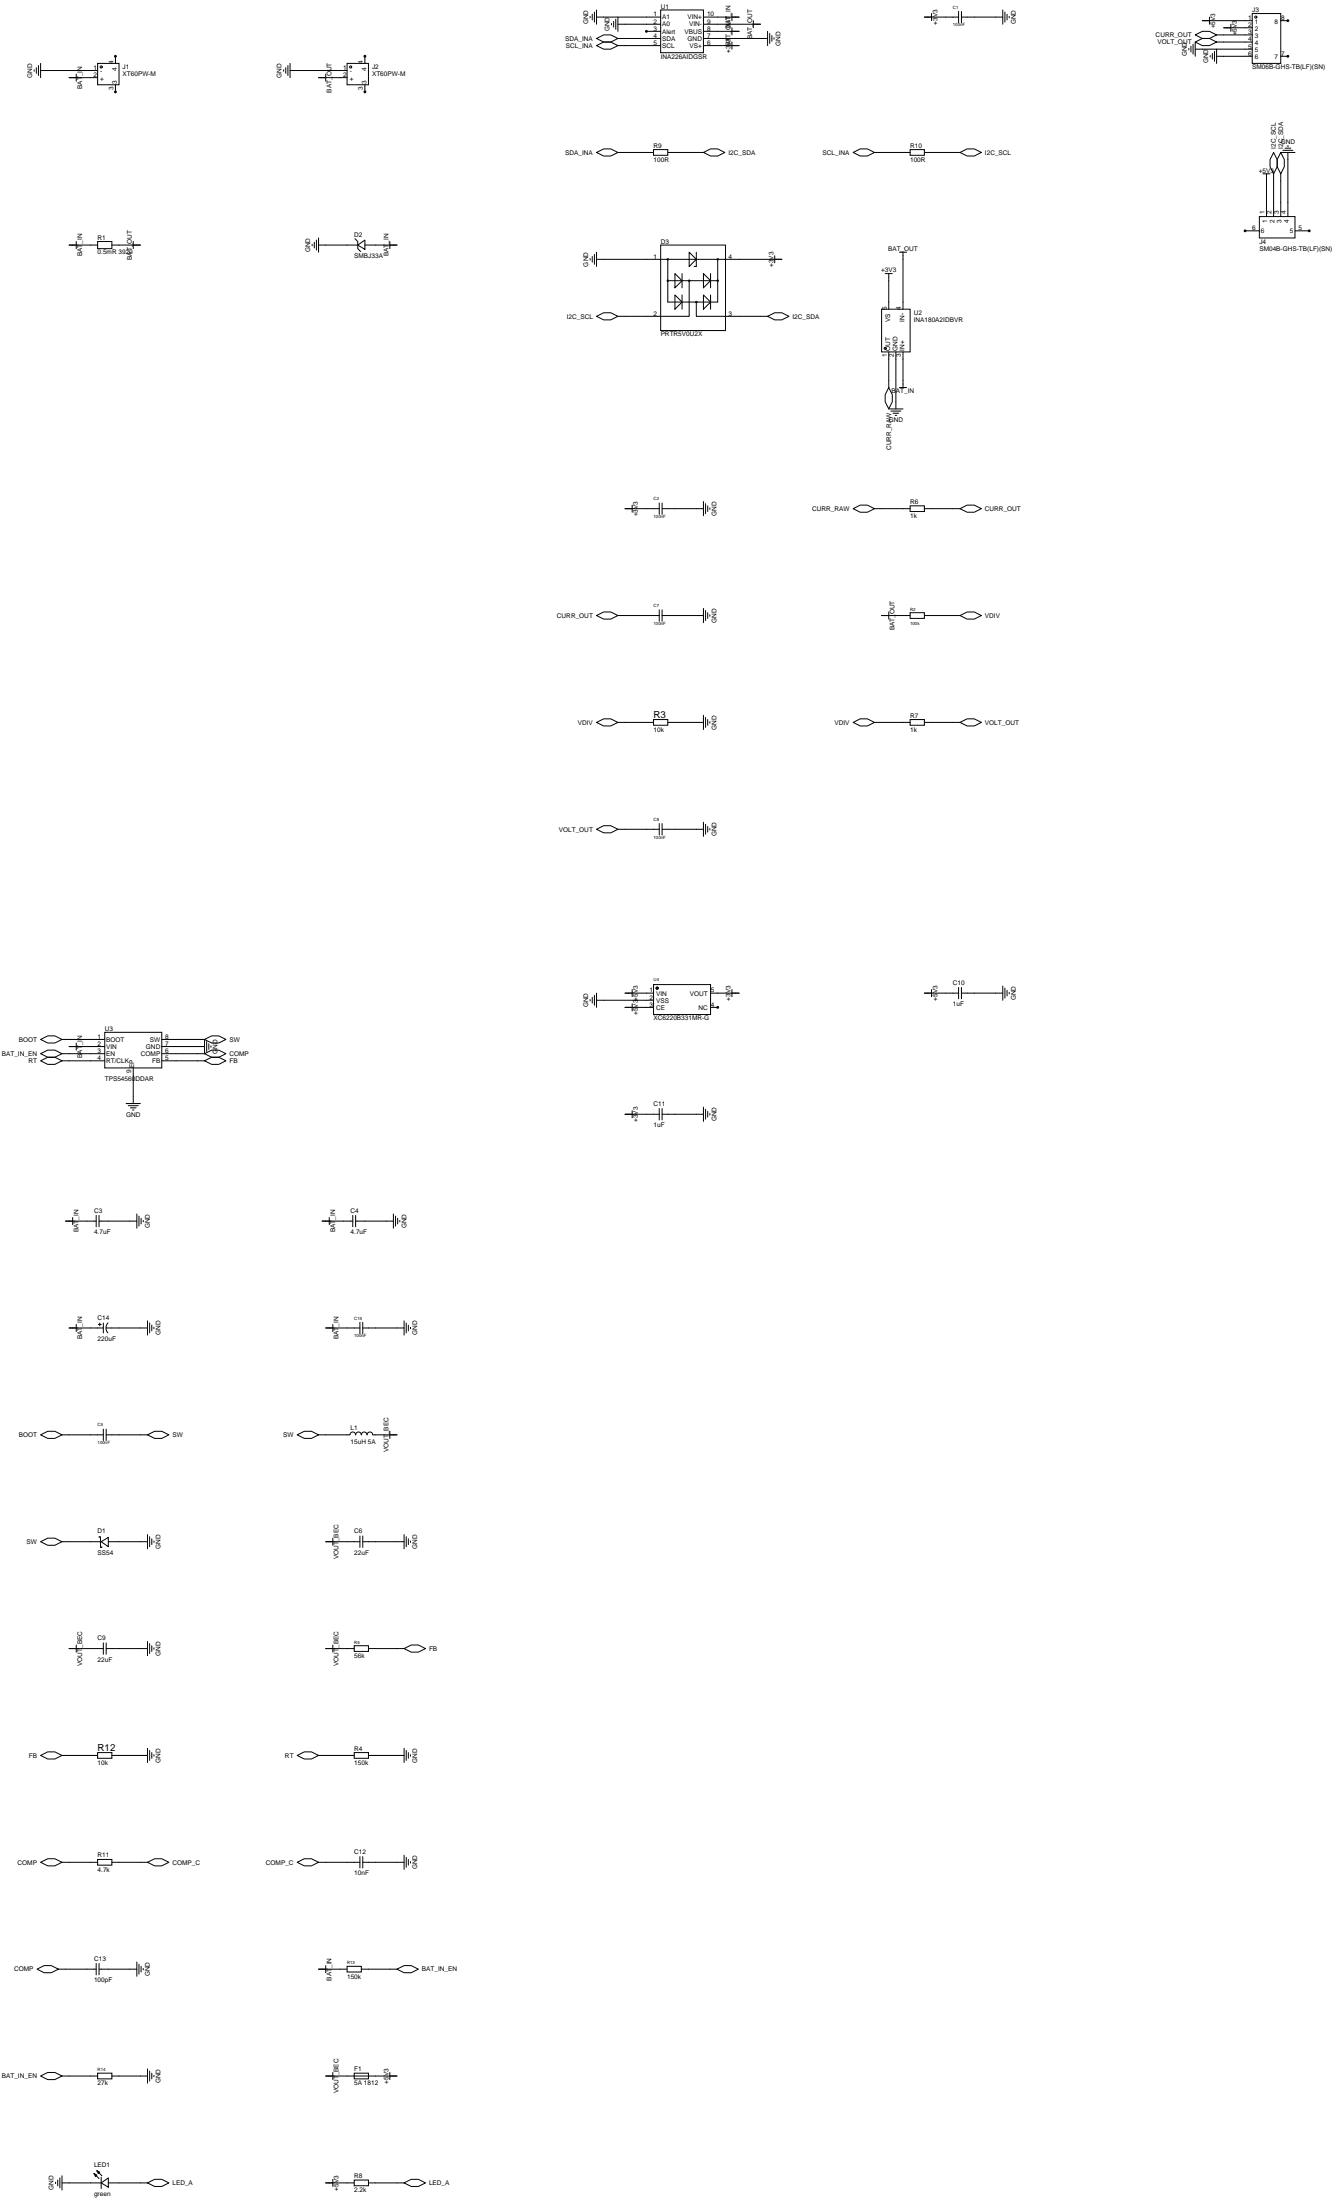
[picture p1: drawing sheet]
<svg xmlns="http://www.w3.org/2000/svg" width="475mm" height="784mm" viewBox="0 0 475 784" stroke-linecap="round" stroke-linejoin="round" font-family="sans-serif">
<g fill="none" stroke="#000" stroke-width=".36">
<path d="M210.3 5.8v.6M211.1 5.1v2M211.8 4.3v3.6M212.6 16.3l2.5-1.3h2.6l2.5 1.3-2.5 1.2h-2.6zM212.6 13.7l2.5-1.3h2.6l2.5 1.3-2.5 1.3h-2.6zM212.6 6.1h22.9M212.6 3.6v5M217.9 8.4v.5M218.7 7.6v2.1M219.4 6.9v3.5M220.2 8.6h15.3M220.2 13.7h15.3"/>
<path d="M220.2 16.3h15.3M220.2 6.1v5.1M230.4 11.2h5.1M235.5 3.6h15.2v15.2h-15.2zM250.7 6.1h12.7M250.7 8.6h20.3M250.7 11.2h12.7M250.7 13.7h22.9M250.7 16.3h12.7M260.9 4.8v2.6M260.9 9.9v2.5M260.9 15v2.5"/>
<path d="M268.5 7.4v2.5M273.6 11.2v5.1M274.3 11.9v3.6M275.1 12.7v2M275.8 13.5v.5M329.4 6.1h12.2M332 4.8v2.6M341.6 4.1v4M342.6 6.1h14.8M342.6 4.1v4M357.4 3.6v5M358.1 4.3v3.6"/>
<path d="M358.9 5.1v2M359.7 5.8v.6M423.7 17.3v.5M424.4 16.5v2M425.2 15.7v3.6M426 15l2.5-1.3h2.5l2.6 1.3-2.6 1.3h-2.5zM426 12.4l2.5-1.2h2.5l2.6 1.2-2.6 1.3h-2.5zM426 17.5h20.3M426 15v5.1M428.5 7.4h17.8M431 6.1v2.5M431.3 19.8v.5"/>
<path d="M432 19.1v2M432.8 18.3v3.5M433.6 12.4h12.7M433.6 15h12.7M433.6 17.5v5.1M436.1 9.9h10.2M438.7 8.6v2.6M446.3 4.8h10.1v17.8h-10.1zM456.4 7.4h2.6M12.2 24.9v.5M12.9 24.1v2.1M13.7 23.4v3.5"/>
<path d="M14.5 25.1h20.3M14.5 22.6v5.1M24.6 27.7h10.2M27.2 26.4v2.6M34.8 22.6h7.6v7.6h-7.6zM41.1 20.1v2.5M41.1 30.2v2.6M101.1 24.9v.5M101.8 24.1v2.1M102.6 23.4v3.5M103.4 25.1h20.3M103.4 22.6v5.1"/>
<path d="M113.5 27.7h10.2M116.1 26.4v2.6M123.7 22.6h7.6v7.6h-7.6zM130 20.1v2.5M130 30.2v2.6M433.6 20.1h12.7M456.4 20.1h2.6M212.6 54.4l2.5-1.3h2.6l2.5 1.3-2.5 1.2h-2.6zM220.2 54.4h12.7M232.9 53.3h5.1v2.1h-5.1zM238 54.4h12.7M250.7 54.4l2.5-1.3h2.6l2.5 1.3-2.5 1.2h-2.6z"/>
<path d="M304 54.4l2.6-1.3h2.5l2.6 1.3-2.6 1.2h-2.5zM311.7 54.4h12.7M324.4 53.3h5v2.1h-5zM329.4 54.4h12.7M342.1 54.4l2.6-1.3h2.5l2.6 1.3-2.6 1.2h-2.5zM453.9 54.4l1.3 2.5v2.5l-1.3 2.6-1.3-2.6v-2.5zM456.4 54.4l1.3 2.5v2.5l-1.3 2.6-1.2-2.6v-2.5zM456.4 54.4h5.1M457.2 53.6h3.5M458 52.8h2M458.7 52.1h.5M459 54.4v22.8"/>
<path d="M448.8 77.2h12.7v7.6h-12.7zM450.1 62h2.5M451.4 62v15.2M453.9 62v15.2M456.4 62v15.2M24.6 87.4h10.2M27.2 86.1v2.5M34.8 86.1h5.1v2.5h-5.1zM39.9 87.4h10.1M47.5 86.1v2.5M111.2 87.1v.5M112 86.4v2"/>
<path d="M112.8 85.6v3.6M113.5 87.4h14M113.5 84.8v5.1M126.5 85.1l1 1v2.5l1 1.1M127.5 87.4l2.5-1.8v3.3zM130 87.4h11.5M138.9 86.1v2.5M210.3 92.2v.5M211.1 91.4v2.1M211.8 90.7v3.5M212.6 89.9v5.1M212.6 92.5h66"/>
<path d="M235.5 87.4h23.1v30.5h-23.1zM238 92.5v15.2h17.8v-15.2M240.5 97.5l2.6 2.6-2.6 2.5zM243.1 97.5v5.1M245.6 89.9l2.6 2.6-2.6 2.5zM248.2 89.9v5.1h-.8M250.7 97.5l2.5 2.6-2.5 2.5zM253.2 97.5v5.1M276.1 91.2v2.5M315.5 97.5h2.5M316.7 97.5v12.7M320.5 89.9h2.6"/>
<path d="M321.8 89.9v20.3M443.7 82.3h5.1M461.5 82.3h5.1M212.6 112.8l2.5-1.3h2.6l2.5 1.3-2.5 1.2h-2.6zM238 100.1h17.8M240.5 105.2l2.6 2.5-2.6 2.5zM243.1 105.2v5M245.6 100.1v12.7h-25.4M248.2 107.7v5.1h25.4M250.7 105.2l2.5 2.5-2.5 2.5zM253.2 105.2v5M273.6 112.8l2.5-1.3h2.5l2.6 1.3-2.6 1.2h-2.5z"/>
<path d="M314.2 110.2h10.2v15.3h-10.2zM316.7 138.2l1.3 2.5v2.6l-1.3 2.5-1.2-2.5v-2.6zM316.7 125.5v12.7M319.3 125.5v20.3M320.5 138.2h2.6M321.8 125.5v12.7M316.7 145.8h5.1M317.5 146.6h3.5M318.3 147.3h2M319 148.1h.5M234.9 179.3v4.1M236 179.3v4.1"/>
<path d="M250.7 178.8v5.1M251.5 179.6v3.5M222.8 181.4h12.1M225.3 180.1v2.5M236 181.4h14.7M252.2 180.3v2.1M253 181.1v.5M304 181.4l2.6-1.3h2.5l2.6 1.3-2.6 1.2h-2.5zM311.7 181.4h12.7M324.4 180.3h5v2.1h-5zM329.4 181.4h12.7M342.1 181.4l2.6-1.3h2.5l2.6 1.3-2.6 1.2h-2.5z"/>
<path d="M212.6 219.5l2.5-1.3h2.6l2.5 1.3-2.5 1.2h-2.6zM220.2 219.5h14.7M234.9 217.4v4.1M236 217.4v4.1M236 219.5h14.7M250.7 216.9v5.1M251.5 217.7v3.5M252.2 218.4v2.1M253 219.2v.5M314.2 219.5h10.2M316.7 218.2v2.5M324.4 218.4h5v2.1h-5z"/>
<path d="M329.4 219.5h12.7M342.1 219.5l2.6-1.3h2.5l2.6 1.3-2.6 1.2h-2.5zM212.6 257.6l2.5-1.3h2.6l2.5 1.3-2.5 1.2h-2.6zM220.2 257.6h12.7M232.9 256.5h5.1v2.1h-5.1zM238 257.6h12.7M250.7 255v5.1M251.5 255.8v3.5M252.2 256.5v2.1M253 257.3v.5M304 257.6l2.6-1.3h2.5l2.6 1.3-2.6 1.2h-2.5zM311.7 257.6h12.7"/>
<path d="M324.4 256.5h5v2.1h-5zM329.4 257.6h12.7M342.1 257.6l2.6-1.3h2.5l2.6 1.3-2.6 1.2h-2.5zM212.6 295.7l2.5-1.3h2.6l2.5 1.3-2.5 1.2h-2.6zM220.2 295.7h14.7M234.9 293.6v4.1M236 293.6v4.1M236 295.7h14.7M250.7 293.1v5.1M251.5 293.9v3.5M252.2 294.6v2.1M253 295.4v.5"/>
<path d="M210.3 356.4v.5M211.1 355.6v2M211.8 354.8v3.6M212.6 354.1v5.1M212.6 356.6h20.3M222.8 354.1h10.1M222.8 359.2h10.1M225.3 352.8v2.5M225.3 357.9v2.5M232.9 351h20.3v10.7h-20.3zM253.2 354.1h10.2M253.2 359.2h2.6"/>
<path d="M260.9 352.8v2.5M329.4 354.1h12.2M332 352.8v2.5M341.6 352v4.1M342.6 352v4.1M342.6 354.1h14.8M357.4 351.5v5.1M358.1 352.3v3.6M358.9 353.1v2M359.7 353.8v.5M14.5 378.2l2.5-1.3h2.6l2.5 1.3-2.5 1.3h-2.6zM14.5 375.7l2.5-1.3h2.6l2.5 1.3-2.5 1.2h-2.6z"/>
<path d="M14.5 370.6l2.5-1.3h2.6l2.5 1.3-2.5 1.3h-2.6zM22.1 370.6h15.2M22.1 375.7h15.2M22.1 378.2h15.2M24.6 373.1h12.7M27.2 371.9v2.5M37.3 368h20.4v12.7h-20.4zM57.7 370.6h15.2M57.7 373.1h15.2M57.7 375.7h15.2M57.7 378.2h15.2M72.9 378.2l2.5-1.3h2.6l2.5 1.3-2.5 1.3h-2.6z"/>
<path d="M72.9 375.7l2.5-1.3h2.6l2.5 1.3-2.5 1.2h-2.6zM72.9 370.6l2.5-1.3h2.6l2.5 1.3-2.5 1.3h-2.6zM72.9 370.6v5.1M73.7 371.3v3.6M74.4 372.1v2M75.2 372.9v.5M45 393.4h5M45.7 394.2h3.6M46.5 395h2M47.2 395.7h.5M47.5 380.7v12.7M222.8 397.3h12.1"/>
<path d="M225.3 396v2.5M234.9 395.2v4.1M236 395.2v4.1M236 397.3h14.7M250.7 394.7v5.1M251.5 395.5v3.5M252.2 396.2v2.1M253 397v.5M23.4 435.4h10.9M25.9 434.1v2.5M34.3 433.3v4.1M35.3 433.3v4.1"/>
<path d="M35.3 435.4h13.5M48.8 432.8v5.1M49.5 433.6v3.5M50.3 434.3v2.1M51 435.1v.5M114.8 435.4h10.9M117.3 434.1v2.5M125.7 433.3v4.1M126.7 435.4h13.5M126.7 433.3v4.1M140.2 432.8v5.1M141 433.6v3.5"/>
<path d="M141.7 434.3v2.1M142.5 435.1v.5M24.6 473.5h12.2M27.2 472.2v2.5M35 472.2h1.1M35.6 471.7v1M36.8 471.7v3.5M37.8 473.5h14.8M38.5 471.7l-.6 .9-.1 1.1 .7 1.5M52.6 470.9v5.1M53.3 471.7v3.5M54.1 472.4v2.1"/>
<path d="M54.9 473.2v.5M116.1 473.5h12.2M118.6 472.2v2.5M128.3 471.4v4.1M129.3 473.5h14.7M129.3 471.4v4.1M144 470.9v5.1M144.8 471.7v3.5M145.5 472.4v2.1M146.3 473.2v.5M14.5 511.6l2.5-1.3h2.6l2.5 1.3-2.5 1.2h-2.6zM22.1 511.6h14.7"/>
<path d="M36.8 509.5v4.1M37.8 511.6h14.8M37.8 509.5v4.1M52.6 511.6l2.5-1.3h2.6l2.5 1.3-2.5 1.2h-2.6zM105.9 511.6l2.6-1.3h2.5l2.5 1.3-2.5 1.2h-2.5zM113.5 511.6h11.2a1.02 1.02 0 0 1 1-1.1 1.02 1.02 0 0 1 1 1.1 1.02 1.02 0 0 1 1.1-1.1 1.02 1.02 0 0 1 1 1.1 1.02 1.02 0 0 1 1-1.1 1.02 1.02 0 0 1 1 1.1 1.02 1.02 0 0 1 1-1.1 1.02 1.02 0 0 1 1 1.1h8.7M138.9 510.3v2.5M14.5 549.7l2.5-1.3h2.6l2.5 1.3-2.5 1.2h-2.6zM22.1 549.7h14M35.3 548.1v-.2h.5v3.8h.5v-.3M36.1 549.7l2.5-1.6v3.3zM38.6 549.7h14"/>
<path d="M52.6 547.1v5.1M53.3 547.9v3.5M54.1 548.6v2.1M54.9 549.4v.5M116.1 549.7h12.2M118.6 548.4v2.5M128.3 547.6v4.1M129.3 547.6v4.1M129.3 549.7h14.7M144 547.1v5.1M144.8 547.9v3.5M145.5 548.6v2.1"/>
<path d="M146.3 549.4v.5M24.6 587.8h12.2M27.2 586.5v2.5M36.8 585.7v4.1M37.8 585.7v4.1M37.8 587.8h14.8M52.6 585.2v5.1M53.3 586v3.5M54.1 586.7v2.1M54.9 587.5v.5M116.1 587.8h10.1M118.6 586.5v2.5"/>
<path d="M126.2 586.7h5.1v2.1h-5.1zM131.3 587.8h12.7M144 587.8l2.6-1.3h2.5l2.5 1.3-2.5 1.2h-2.5zM14.5 625.9l2.5-1.3h2.6l2.5 1.3-2.5 1.2h-2.6zM22.1 625.9h12.7M34.8 624.8h5.1v2.1h-5.1zM39.9 625.9h12.7M52.6 623.3v5.1M53.3 624.1v3.5M54.1 624.8v2.1M54.9 625.6v.5M105.9 625.9l2.6-1.3h2.5l2.5 1.3-2.5 1.2h-2.5z"/>
<path d="M113.5 625.9h12.7M126.2 624.8h5.1v2.1h-5.1zM131.3 625.9h12.7M144 623.3v5.1M144.8 624.1v3.5M145.5 624.8v2.1M146.3 625.6v.5M14.5 664l2.5-1.3h2.6l2.5 1.3-2.5 1.2h-2.6zM22.1 664h12.7M34.8 662.9h5.1v2.1h-5.1zM39.9 664h12.7M52.6 664l2.5-1.3h2.6l2.5 1.3-2.5 1.2h-2.6z"/>
<path d="M105.9 664l2.6-1.3h2.5l2.5 1.3-2.5 1.2h-2.5zM113.5 664h14.8M128.3 661.9v4.1M129.3 661.9v4.1M129.3 664h14.7M144 661.4v5.1M144.8 662.2v3.5M145.5 662.9v2.1M146.3 663.7v.5M48.8 699.5v5.1M13.2 702.1l2.5-1.3h2.6l2.5 1.3-2.5 1.2h-2.6zM20.8 702.1h13.5"/>
<path d="M34.3 700v4.1M35.3 700v4.1M35.3 702.1h13.5M49.5 700.3v3.5M50.3 701v2.1M51 701.8v.5M113.5 702.1h10.2M116.1 700.8v2.5M123.7 701h5.1v2.1h-5.1zM128.8 702.1h12.7M141.5 702.1l2.5-1.3h2.6l2.5 1.3-2.5 1.2h-2.6zM34.8 739.1h5.1v2.1h-5.1z"/>
<path d="M52.6 737.6v5.1M53.3 738.4v3.5M54.1 739.1v2.1M54.9 739.9v.5M118.6 738.9v2.5M126.2 739.1h5.1v2.1h-5.1zM138.9 738.9v2.5M14.5 740.2l2.5-1.3h2.6l2.5 1.3-2.5 1.2h-2.6zM22.1 740.2h12.7M39.9 740.2h12.7M116.1 740.2h25.4M19.8 778v.5"/>
<path d="M20.6 777.2v2.1M21.3 776.5v3.5M22.1 778.3h14M22.1 775.7v5.1M33.5 775l1 .5-.5 .5zM33.5 775l1.8 1.7M34.5 773.9l1.1 .5-.6 .6zM34.5 773.9l1.8 1.8M36.1 778.3l2.5-1.8v3.3zM36.1 776.2v4.1M38.6 778.3h14M52.6 778.3l2.5-1.3h2.6l2.5 1.3-2.5 1.2h-2.6z"/>
<path d="M116.1 778.3h10.1M118.6 777v2.5M126.2 777.2h5.1v2.1h-5.1zM131.3 778.3h12.7M144 778.3l2.6-1.3h2.5l2.5 1.3-2.5 1.2h-2.5z"/>
<circle cx="447.5" cy="6.1" r=".38"/>
<circle cx="36.1" cy="23.9" r=".38"/>
<circle cx="125" cy="23.9" r=".38"/>
<circle cx="238" cy="92.5" r=".25"/>
<circle cx="255.8" cy="92.5" r=".25"/>
<circle cx="238" cy="100.1" r=".25"/>
<circle cx="245.6" cy="100.1" r=".25"/>
<circle cx="248.2" cy="107.7" r=".25"/>
<circle cx="255.8" cy="100.1" r=".25"/>
<circle cx="315.5" cy="124.2" r=".38"/>
<circle cx="234.2" cy="352.3" r=".38"/>
</g>
<g fill="#000">
<circle cx="230.4" cy="11.2" r=".51"/>
<circle cx="459" cy="7.4" r=".51"/>
<circle cx="41.1" cy="20.1" r=".51"/>
<circle cx="41.1" cy="32.8" r=".51"/>
<circle cx="130" cy="32.8" r=".51"/>
<circle cx="130" cy="20.1" r=".51"/>
<circle cx="459" cy="20.1" r=".51"/>
<circle cx="443.7" cy="82.3" r=".51"/>
<circle cx="466.6" cy="82.3" r=".51"/>
<circle cx="255.8" cy="359.2" r=".51"/>
</g>
<g font-size="3.5">
<text x="232.9" y="255.8">R3</text>
<text x="34.8" y="624.1">R12</text>
</g>
<g font-size="2.3">
<text x="232.9" y="5.9">1</text>
<text x="235.5" y="3.1">U1</text>
<text x="252" y="5.9">10</text>
<text x="446.3" y="4.4">J3</text>
<text x="209.6" y="8.7" transform="rotate(-90 209.6 8.7)">GND</text>
<text x="217.2" y="11.2" transform="rotate(-90 217.2 11.2)">GND</text>
<text x="232.9" y="8.4">2</text>
<text x="232.9" y="10.9">3</text>
<text x="236" y="6.9">A1</text>
<text x="236" y="9.4">A0</text>
<text x="236" y="12">Alert</text>
<text x="243.9" y="12">VBUS</text>
<text x="245" y="6.9">VIN+</text>
<text x="245.6" y="9.4">VIN-</text>
<text x="252" y="10.9">8</text>
<text x="252" y="8.4">9</text>
<text x="260.4" y="10.1" transform="rotate(-90 260.4 10.1)">BAT_IN</text>
<text x="334" y="8.8" transform="rotate(-90 334 8.8)">+3V3</text>
<text x="362" y="8.7" transform="rotate(-90 362 8.7)">GND</text>
<text x="433.1" y="10.1" transform="rotate(-90 433.1 10.1)">+5V3</text>
<text x="444.9" y="7.1">1</text>
<text x="444.9" y="9.7">2</text>
<text x="447.2" y="8.4">1</text>
<text x="447.2" y="10.9">2</text>
<text x="454.2" y="8.4">8</text>
<text x="456.6" y="7.1">8</text>
<text x="201.4" y="14.5">SDA_INA</text>
<text x="201.7" y="17.1">SCL_INA</text>
<text x="232.9" y="13.5">4</text>
<text x="232.9" y="16">5</text>
<text x="236" y="14.5">SDA</text>
<text x="236" y="17">SCL</text>
<text x="245.1" y="14.5">GND</text>
<text x="245.8" y="17">VS+</text>
<text x="252" y="16">6</text>
<text x="252" y="13.5">7</text>
<text x="260.4" y="16.5" transform="rotate(-90 260.4 16.5)">BAT_OUT</text>
<text x="268" y="14" transform="rotate(-90 268 14)">BAT_OUT</text>
<text x="278.2" y="16.3" transform="rotate(-90 278.2 16.3)">GND</text>
<text x="411.9" y="13.3">CURR_OUT</text>
<text x="412.5" y="15.8">VOLT_OUT</text>
<text x="440.7" y="12.6" transform="rotate(-90 440.7 12.6)">+5V3</text>
<text x="444.9" y="12.2">3</text>
<text x="444.9" y="14.8">4</text>
<text x="444.9" y="17.3">5</text>
<text x="447.2" y="13.5">3</text>
<text x="447.2" y="16">4</text>
<text x="40.4" y="23" transform="rotate(-90 40.4 23)">4</text>
<text x="129.3" y="23" transform="rotate(-90 129.3 23)">4</text>
<text x="235.5" y="20.9">INA226AIDGSR</text>
<text x="260.4" y="19" transform="rotate(-90 260.4 19)">+3V3</text>
<text x="422.9" y="20.1" transform="rotate(-90 422.9 20.1)">GND</text>
<text x="430.6" y="22.6" transform="rotate(-90 430.6 22.6)">GND</text>
<text x="444.9" y="19.8">6</text>
<text x="447.2" y="18.6">5</text>
<text x="447.2" y="21.1">6</text>
<text x="454.2" y="21.1">7</text>
<text x="456.6" y="19.8">7</text>
<text x="11.5" y="27.7" transform="rotate(-90 11.5 27.7)">GND</text>
<text x="33.4" y="24.9">1</text>
<text x="33.4" y="27.5">2</text>
<text x="35.7" y="26.2">-</text>
<text x="35.7" y="28.7">+</text>
<text x="41.7" y="29.8" transform="rotate(-90 41.7 29.8)">3</text>
<text x="41.7" y="25.3" transform="rotate(-90 41.7 25.3)">4</text>
<text x="43.7" y="24.7">J1</text>
<text x="43.7" y="27.2">XT60PW-M</text>
<text x="100.4" y="27.7" transform="rotate(-90 100.4 27.7)">GND</text>
<text x="122.3" y="24.9">1</text>
<text x="122.3" y="27.5">2</text>
<text x="124.6" y="26.2">-</text>
<text x="124.6" y="28.7">+</text>
<text x="130.6" y="29.8" transform="rotate(-90 130.6 29.8)">3</text>
<text x="130.6" y="25.3" transform="rotate(-90 130.6 25.3)">4</text>
<text x="132.6" y="24.7">J2</text>
<text x="132.6" y="27.2">XT60PW-M</text>
<text x="446.3" y="24.7">SM06B-GHS-TB(LF)(SN)</text>
<text x="29.2" y="31.7" transform="rotate(-90 29.2 31.7)">BAT_IN</text>
<text x="40.4" y="32.1" transform="rotate(-90 40.4 32.1)">3</text>
<text x="118.1" y="33" transform="rotate(-90 118.1 33)">BAT_OUT</text>
<text x="129.3" y="32.1" transform="rotate(-90 129.3 32.1)">3</text>
<text x="232.9" y="52.6">R9</text>
<text x="324.4" y="52.6">R10</text>
<text x="454.7" y="53.1" transform="rotate(-90 454.7 53.1)">I2C_SCL</text>
<text x="456.4" y="51.4">GND</text>
<text x="457.2" y="53.1" transform="rotate(-90 457.2 53.1)">I2C_SDA</text>
<text x="201.4" y="55.2">SDA_INA</text>
<text x="232.9" y="57.7">100R</text>
<text x="259.6" y="55.2">I2C_SDA</text>
<text x="293.1" y="55.2">SCL_INA</text>
<text x="324.4" y="57.7">100R</text>
<text x="351" y="55.2">I2C_SCL</text>
<text x="448.6" y="61.5">+5V3</text>
<text x="450.6" y="76.4" transform="rotate(-90 450.6 76.4)">1</text>
<text x="453.2" y="76.4" transform="rotate(-90 453.2 76.4)">2</text>
<text x="455.7" y="76.4" transform="rotate(-90 455.7 76.4)">3</text>
<text x="458.3" y="76.4" transform="rotate(-90 458.3 76.4)">4</text>
<text x="446.3" y="82.1">6</text>
<text x="449.3" y="83.1">6</text>
<text x="451.7" y="79.5" transform="rotate(-90 451.7 79.5)">1</text>
<text x="454.2" y="79.5" transform="rotate(-90 454.2 79.5)">2</text>
<text x="456.7" y="79.5" transform="rotate(-90 456.7 79.5)">3</text>
<text x="459.3" y="79.5" transform="rotate(-90 459.3 79.5)">4</text>
<text x="459.7" y="83.1">5</text>
<text x="462.8" y="82.1">5</text>
<text x="34.8" y="85.6">R1</text>
<text x="110.5" y="89.9" transform="rotate(-90 110.5 89.9)">GND</text>
<text x="126.2" y="84.4">D2</text>
<text x="235.5" y="86.9">D3</text>
<text x="316.5" y="89.5">BAT_OUT</text>
<text x="448.8" y="86.9">J4</text>
<text x="448.8" y="89.5">SM04B-GHS-TB(LF)(SN)</text>
<text x="29.2" y="91.4" transform="rotate(-90 29.2 91.4)">BAT_IN</text>
<text x="34.8" y="90.7">0.5mR 3920</text>
<text x="47" y="92.7" transform="rotate(-90 47 92.7)">BAT_OUT</text>
<text x="126.2" y="92">SMBJ33A</text>
<text x="138.5" y="91.4" transform="rotate(-90 138.5 91.4)">BAT_IN</text>
<text x="209.6" y="95" transform="rotate(-90 209.6 95)">GND</text>
<text x="232.9" y="92.2">1</text>
<text x="259.6" y="92.2">4</text>
<text x="275.6" y="95.2" transform="rotate(-90 275.6 95.2)">+3V3</text>
<text x="314" y="97.1">+3V3</text>
<text x="202" y="113.6">I2C_SCL</text>
<text x="232.9" y="112.5">2</text>
<text x="259.6" y="112.5">3</text>
<text x="282.4" y="113.6">I2C_SDA</text>
<text x="316" y="110.6" transform="rotate(-90 316 110.6)">5</text>
<text x="321.1" y="110.6" transform="rotate(-90 321.1 110.6)">4</text>
<text x="325.6" y="112.3">U2</text>
<text x="235.5" y="119.9">PRTR5V0U2X</text>
<text x="317.3" y="114.7" transform="rotate(-90 317.3 114.7)">VS</text>
<text x="322.4" y="114.7" transform="rotate(-90 322.4 114.7)">IN-</text>
<text x="325.6" y="114.9">INA180A2IDBVR</text>
<text x="317.3" y="125" transform="rotate(-90 317.3 125)">OUT</text>
<text x="319.8" y="125" transform="rotate(-90 319.8 125)">GND</text>
<text x="322.4" y="125" transform="rotate(-90 322.4 125)">IN+</text>
<text x="316" y="127.4" transform="rotate(-90 316 127.4)">1</text>
<text x="318.6" y="127.4" transform="rotate(-90 318.6 127.4)">2</text>
<text x="321.1" y="127.4" transform="rotate(-90 321.1 127.4)">3</text>
<text x="317.8" y="140.3">BAT_IN</text>
<text x="316.7" y="150.4">GND</text>
<text x="317.5" y="160.4" transform="rotate(-90 317.5 160.4)">CURR_RAW</text>
<text x="324.4" y="179.6">R6</text>
<text x="227.4" y="184.1" transform="rotate(-90 227.4 184.1)">+3V3</text>
<text x="255.3" y="183.9" transform="rotate(-90 255.3 183.9)">GND</text>
<text x="289.4" y="182.2">CURR_RAW</text>
<text x="324.4" y="184.7">1k</text>
<text x="351" y="182.2">CURR_OUT</text>
<text x="198.5" y="220.3">CURR_OUT</text>
<text x="351" y="220.3">VDIV</text>
<text x="255.3" y="222" transform="rotate(-90 255.3 222)">GND</text>
<text x="318.8" y="224.8" transform="rotate(-90 318.8 224.8)">BAT_OUT</text>
<text x="324.4" y="255.8">R7</text>
<text x="205.9" y="258.4">VDIV</text>
<text x="232.9" y="260.9">10k</text>
<text x="255.3" y="260.1" transform="rotate(-90 255.3 260.1)">GND</text>
<text x="297.4" y="258.4">VDIV</text>
<text x="324.4" y="260.9">1k</text>
<text x="351" y="258.4">VOLT_OUT</text>
<text x="199.1" y="296.5">VOLT_OUT</text>
<text x="255.3" y="298.2" transform="rotate(-90 255.3 298.2)">GND</text>
<text x="231.5" y="353.8">1</text>
<text x="253.4" y="353.8">5</text>
<text x="339.6" y="351.1">C10</text>
<text x="209.6" y="359.2" transform="rotate(-90 209.6 359.2)">GND</text>
<text x="231.5" y="356.4">2</text>
<text x="231.5" y="358.9">3</text>
<text x="233.8" y="355.1">VIN</text>
<text x="233.8" y="357.7">VSS</text>
<text x="245.9" y="355.1">VOUT</text>
<text x="253.4" y="358.9">4</text>
<text x="260.4" y="356.8" transform="rotate(-90 260.4 356.8)">+3V3</text>
<text x="334" y="356.8" transform="rotate(-90 334 356.8)">+5V3</text>
<text x="339.6" y="358.7">1uF</text>
<text x="362" y="356.6" transform="rotate(-90 362 356.6)">GND</text>
<text x="227.4" y="361.9" transform="rotate(-90 227.4 361.9)">+5V3+5V3</text>
<text x="232.9" y="363.8">XC6220B331MR-G</text>
<text x="233.8" y="360.2">CE</text>
<text x="249" y="360.2">NC</text>
<text x="6.7" y="371.4">BOOT</text>
<text x="34.8" y="370.4">1</text>
<text x="37.3" y="367.6">U3</text>
<text x="37.8" y="371.4">BOOT</text>
<text x="53.4" y="371.4">SW</text>
<text x="58.9" y="370.4">8</text>
<text x="81.8" y="371.4">SW</text>
<text x=".6" y="376.5">BAT_IN_EN</text>
<text x="29.2" y="377.2" transform="rotate(-90 29.2 377.2)">BAT_IN</text>
<text x="34.8" y="372.9">2</text>
<text x="34.8" y="375.4">3</text>
<text x="34.8" y="378">4</text>
<text x="37.8" y="373.9">VIN</text>
<text x="37.8" y="376.5">EN</text>
<text x="50.2" y="376.5">COMP</text>
<text x="52" y="373.9">GND</text>
<text x="58.9" y="378">5</text>
<text x="58.9" y="375.4">6</text>
<text x="58.9" y="372.9">7</text>
<text x="77.5" y="375.7" transform="rotate(-90 77.5 375.7)">GND</text>
<text x="81.8" y="376.5">COMP</text>
<text x="10.1" y="379">RT</text>
<text x="37.8" y="379">RT/CLK</text>
<text x="46.8" y="382.5" transform="rotate(-90 46.8 382.5)">9</text>
<text x="47.8" y="380.7" transform="rotate(-90 47.8 380.7)">EP</text>
<text x="54.2" y="379">FB</text>
<text x="81.8" y="379">FB</text>
<text x="37.3" y="385.4">TPS54560DDAR</text>
<text x="232.9" y="394.3">C11</text>
<text x="44.9" y="398.1">GND</text>
<text x="227.4" y="400" transform="rotate(-90 227.4 400)">+3V3</text>
<text x="232.9" y="401.9">1uF</text>
<text x="255.3" y="399.8" transform="rotate(-90 255.3 399.8)">GND</text>
<text x="33.5" y="432.4">C3</text>
<text x="53.4" y="437.9" transform="rotate(-90 53.4 437.9)">GND</text>
<text x="125" y="432.4">C4</text>
<text x="144.8" y="437.9" transform="rotate(-90 144.8 437.9)">GND</text>
<text x="28" y="439.4" transform="rotate(-90 28 439.4)">BAT_IN</text>
<text x="33.5" y="440">4.7uF</text>
<text x="119.4" y="439.4" transform="rotate(-90 119.4 439.4)">BAT_IN</text>
<text x="125" y="440">4.7uF</text>
<text x="34.8" y="470.5">C14</text>
<text x="29.2" y="477.5" transform="rotate(-90 29.2 477.5)">BAT_IN</text>
<text x="34.8" y="478.1">220uF</text>
<text x="57.2" y="476" transform="rotate(-90 57.2 476)">GND</text>
<text x="120.7" y="477.5" transform="rotate(-90 120.7 477.5)">BAT_IN</text>
<text x="148.6" y="476" transform="rotate(-90 148.6 476)">GND</text>
<text x="125" y="509.8">L1</text>
<text x="6.7" y="512.4">BOOT</text>
<text x="61.5" y="512.4">SW</text>
<text x="100.9" y="512.4">SW</text>
<text x="125" y="514.9">15uH 5A</text>
<text x="138.5" y="517.8" transform="rotate(-90 138.5 517.8)">VOUT_BEC</text>
<text x="9.5" y="550.5">SW</text>
<text x="34.8" y="546.7">D1</text>
<text x="126.2" y="546.7">C6</text>
<text x="34.8" y="554.3">SS54</text>
<text x="57.2" y="552.2" transform="rotate(-90 57.2 552.2)">GND</text>
<text x="120.7" y="555.9" transform="rotate(-90 120.7 555.9)">VOUT_BEC</text>
<text x="126.2" y="554.3">22uF</text>
<text x="148.6" y="552.2" transform="rotate(-90 148.6 552.2)">GND</text>
<text x="34.8" y="584.8">C9</text>
<text x="29.2" y="594" transform="rotate(-90 29.2 594)">VOUT_BEC</text>
<text x="34.8" y="592.4">22uF</text>
<text x="57.2" y="590.3" transform="rotate(-90 57.2 590.3)">GND</text>
<text x="120.7" y="594" transform="rotate(-90 120.7 594)">VOUT_BEC</text>
<text x="126.2" y="591.1">56k</text>
<text x="152.9" y="588.6">FB</text>
<text x="10.3" y="626.7">FB</text>
<text x="34.8" y="629.2">10k</text>
<text x="57.2" y="628.4" transform="rotate(-90 57.2 628.4)">GND</text>
<text x="101.6" y="626.7">RT</text>
<text x="126.2" y="624.1">R4</text>
<text x="126.2" y="629.2">150k</text>
<text x="148.6" y="628.4" transform="rotate(-90 148.6 628.4)">GND</text>
<text x="6.3" y="664.8">COMP</text>
<text x="34.8" y="662.2">R11</text>
<text x="61.5" y="664.8">COMP_C</text>
<text x="94.8" y="664.8">COMP_C</text>
<text x="126.2" y="661">C12</text>
<text x="34.8" y="667.3">4.7k</text>
<text x="126.2" y="668.6">10nF</text>
<text x="148.6" y="666.5" transform="rotate(-90 148.6 666.5)">GND</text>
<text x="33.5" y="699.1">C13</text>
<text x="5" y="702.9">COMP</text>
<text x="33.5" y="706.7">100pF</text>
<text x="53.4" y="704.6" transform="rotate(-90 53.4 704.6)">GND</text>
<text x="118.1" y="706.1" transform="rotate(-90 118.1 706.1)">BAT_IN</text>
<text x="123.7" y="705.4">150k</text>
<text x="150.4" y="702.9">BAT_IN_EN</text>
<text x=".6" y="741">BAT_IN_EN</text>
<text x="34.8" y="743.5">27k</text>
<text x="57.2" y="742.7" transform="rotate(-90 57.2 742.7)">GND</text>
<text x="126.2" y="738.4">F1</text>
<text x="126.2" y="743.5">5A 1812</text>
<text x="138.5" y="742.9" transform="rotate(-90 138.5 742.9)">+5V3</text>
<text x="120.7" y="746.4" transform="rotate(-90 120.7 746.4)">VOUT_BEC</text>
<text x="33.5" y="772.7">LED1</text>
<text x="61.5" y="779.1">LED_A</text>
<text x="126.2" y="776.5">R8</text>
<text x="152.9" y="779.1">LED_A</text>
<text x="19.1" y="780.8" transform="rotate(-90 19.1 780.8)">GND</text>
<text x="33.5" y="782.9">green</text>
<text x="120.7" y="781" transform="rotate(-90 120.7 781)">+5V3</text>
<text x="126.2" y="781.6">2.2k</text>
</g>
<g font-size="1.6">
<text x="339.6" y="3.1">C1</text>
<text x="339.6" y="9.4">100nF</text>
<text x="232.9" y="178.4">C2</text>
<text x="232.9" y="184.7">100nF</text>
<text x="232.9" y="216.5">C7</text>
<text x="324.4" y="217.7">R2</text>
<text x="232.9" y="222.8">100nF</text>
<text x="324.4" y="222.8">100k</text>
<text x="232.9" y="292.7">C8</text>
<text x="232.9" y="299">100nF</text>
<text x="232.9" y="349.8">U4</text>
<text x="126.2" y="470.5">C15</text>
<text x="126.2" y="476.8">100nF</text>
<text x="34.8" y="508.6">C5</text>
<text x="34.8" y="514.9">100nF</text>
<text x="126.2" y="586">R5</text>
<text x="123.7" y="700.3">R13</text>
<text x="34.8" y="738.4">R14</text>
</g>
</svg>
